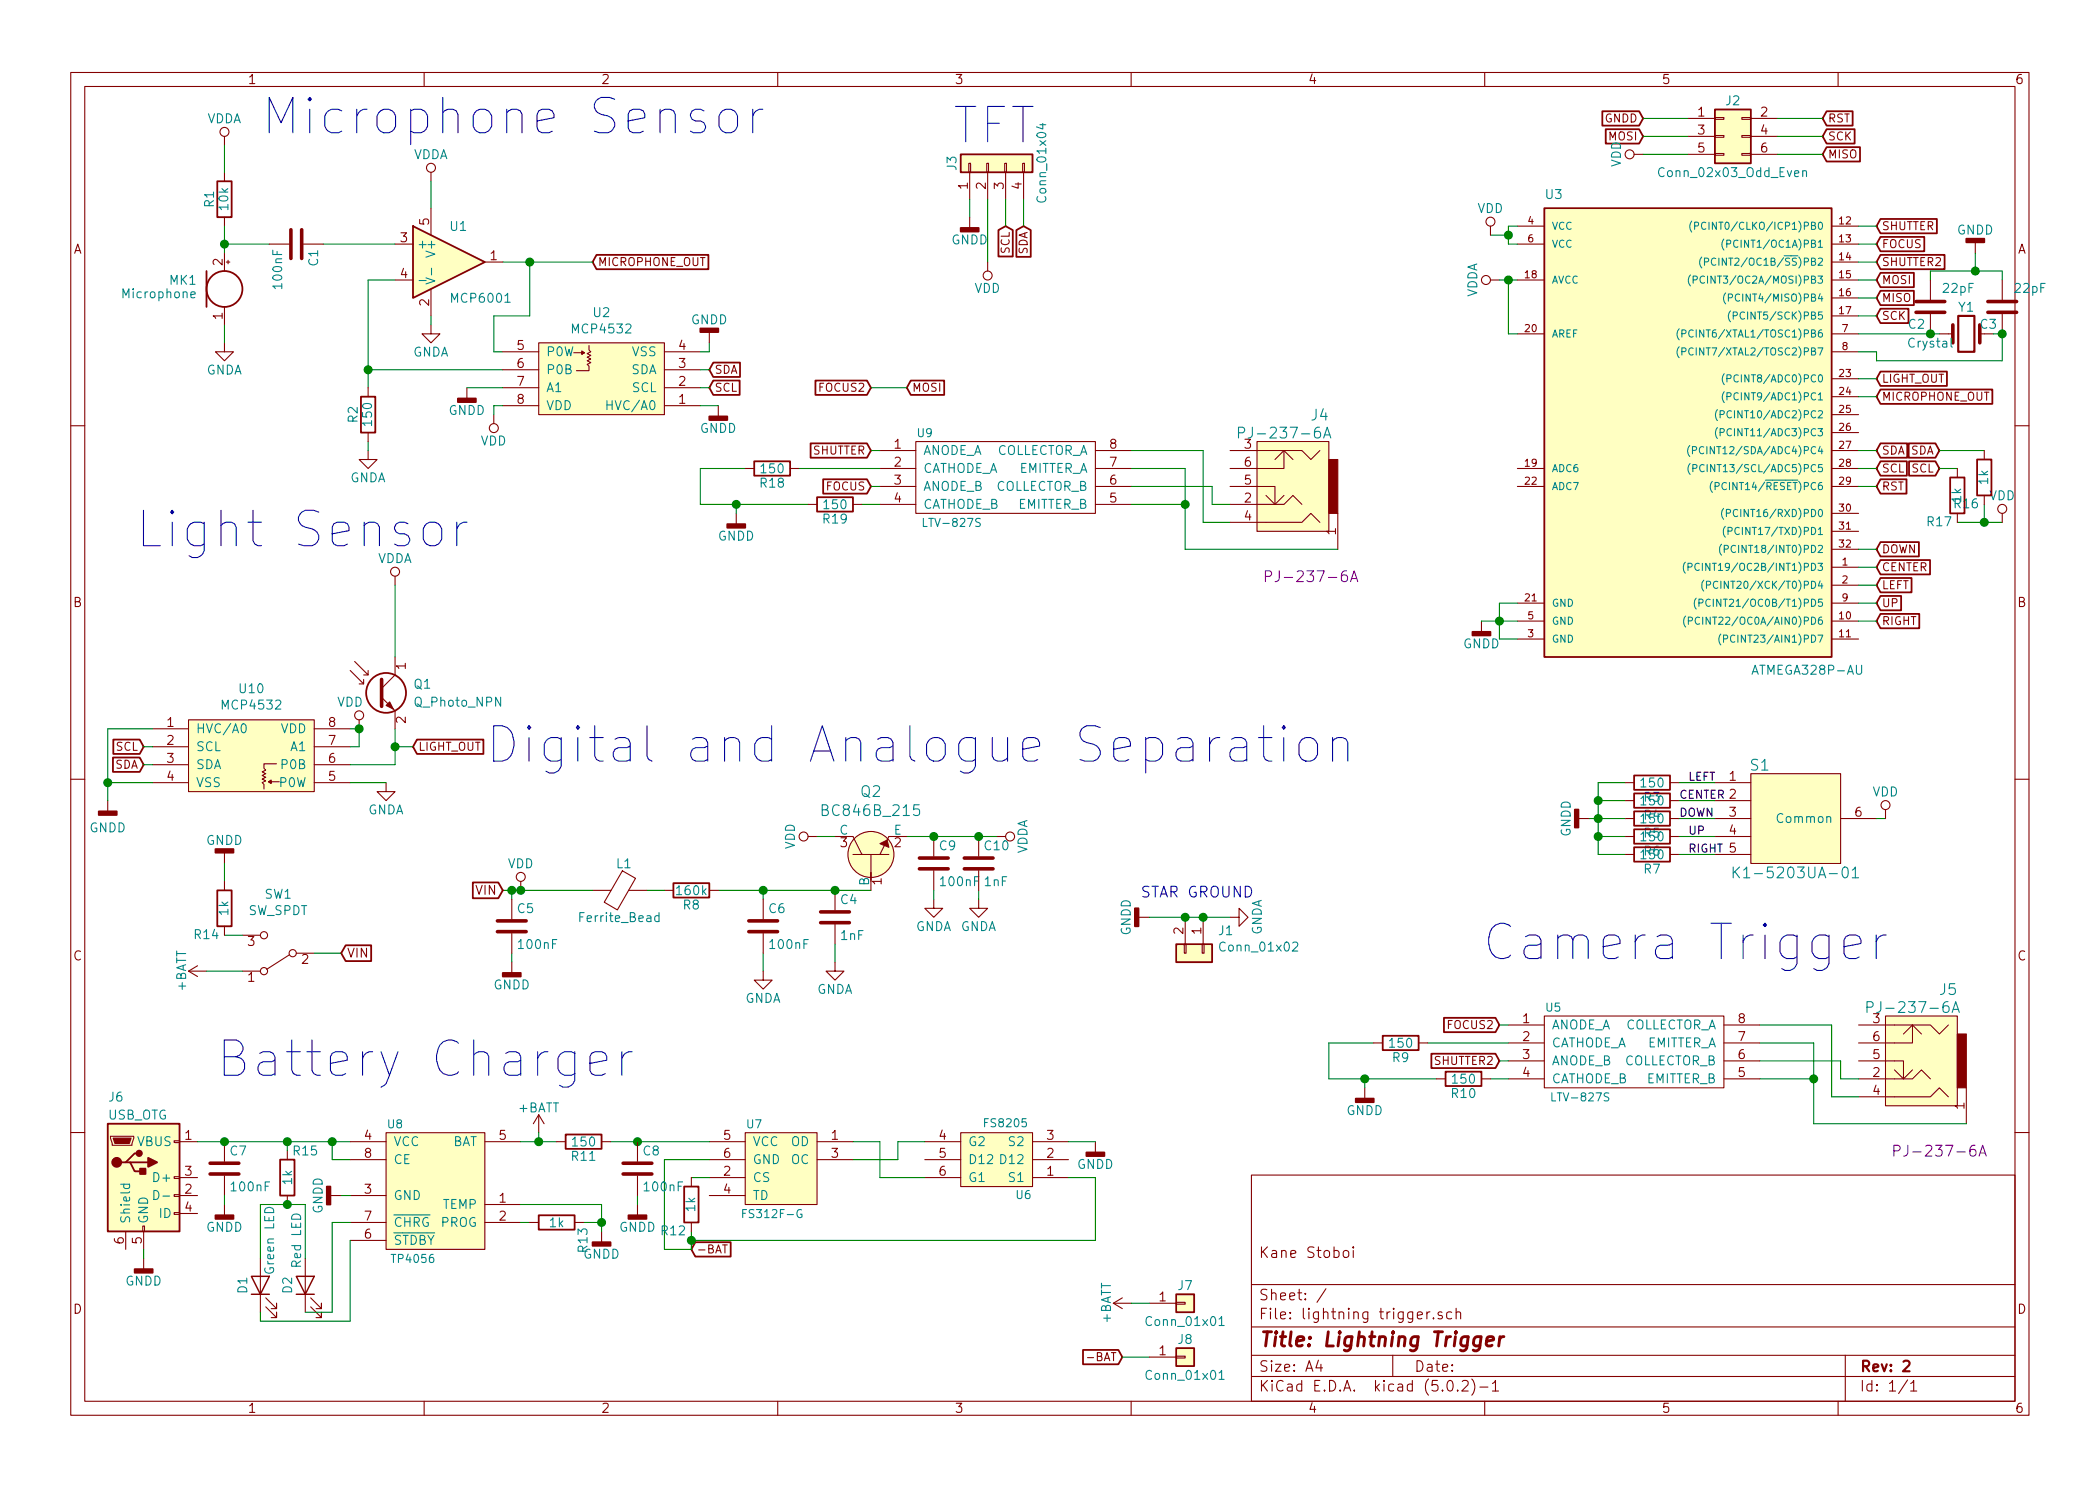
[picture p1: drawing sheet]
<svg xmlns="http://www.w3.org/2000/svg" width="297mm" height="210mm" viewBox="0 0 297 210" stroke-linecap="round" stroke-linejoin="round" font-family="sans-serif">
<g fill="none" stroke="#840000" stroke-width=".15">
<path d="M10 10.3h277v189.9h-277zM12 12.2h273v186.1h-273zM31.7 19.3v1.3M60 10.3v1.9M110 10.3v1.9M160 10.3v1.9M210 10.3v1.9M238.8 16.8h3.8M238.8 19.3h3.8M242.6 19.2h1.2v.2h-1.2zM242.6 16.6h1.2v.3h-1.2zM246.4 19.2h1.2v.2h-1.2z"/>
<path d="M246.4 16.6h1.2v.3h-1.2zM247.6 16.8h3.9M247.6 19.3h3.9M260 10.3v1.9M31.7 24.4v1.2M31.7 30.7v1.3M31.7 35.8v2.5M32 37.1h.5M32.3 36.8v.5M38.1 34.5h2.8M42.9 34.5h2.8M55.9 34.5h2.5"/>
<path d="M55.9 39.6h2.5M61 24.4v1.2M61 29.5v3.8M68.6 37.1h2.5M137 23.1h.3v1.3h-.3zM137.2 24.4v3.8M137.2 30.7v1.6M139.6 23.1h.2v1.3h-.2zM139.7 24.4v3.8M139.7 37.1v1.2M142.1 23.1h.3v1.3h-.3zM142.2 24.4v3.8"/>
<path d="M144.7 23.1h.2v1.3h-.2zM144.8 24.4v3.8M210.8 39.6h1.3M210.8 32v1.3M214.6 34.5h3.8M214.6 39.6h3.8M214.6 32h3.8M231.1 21.8h1.3M238.8 21.8h3.8M242.6 21.7h1.2v.3h-1.2zM246.4 21.7h1.2v.3h-1.2zM247.6 21.8h3.9"/>
<path d="M259.1 37.1h3.8M259.1 34.5h3.8M259.1 39.6h3.8M259.1 32h3.8M273 39.6v2.8M279.4 34.3v1.5M283.2 39.6v2.8M31.7 48.5v1.3h1.3l-1.3 1.2-1.2-1.2h1.2M31.7 43.4v2.6M52.1 54.9v1.2M61 46v1.2h1.2l-1.2 1.3-1.3-1.3h1.3M61 40.9v3.8"/>
<path d="M66 54.9v1.5M69.8 58.7v1.2M71.1 49.8h5.1M71.1 57.4h5.1M71.1 54.9h5.1M71.1 52.3h5.1M76.2 48.5h17.8v10.2h-17.8zM81.2 49.9h1.5l-.4 .3v-.5l.4 .2M83.3 48.9v.6l.3 .3-.5 .2 .5 .3-.5 .2 .5 .3-.5 .2 .5 .3-.5 .3 .2 .2v.6h-1.8M94 49.8h5.1M94 57.4h5.1M94 54.9h5.1"/>
<path d="M94 52.3h5.1M100.3 47v1.5M101.6 57.4v1.5M214.6 47.2h3.8M259.1 47.2h3.8M259.1 49.8h3.8M259.1 53.6h3.8M259.1 56.1h3.8M259.1 58.7h3.8M259.1 42.2h3.8M259.1 44.7h3.8M273 44.4v2.8"/>
<path d="M274.3 47.2h1.9M280 47.2h1.9M283.2 44.4v2.8M10 60.2h2M52.1 63.7v1.3h1.2l-1.2 1.3-1.3-1.3h1.3M52.1 61.2v1.3M104.1 72.6v1.6M105.4 66.3h1.3M111.8 66.3h1.2M114.3 71.4h1.3M120.6 71.4h1.3M124.5 68.8h5"/>
<path d="M124.5 63.7h5M124.5 66.3h5M124.5 71.4h5M129.5 62.5h25.4v10.1h-25.4zM154.9 68.8h5.1M154.9 63.7h5.1M154.9 66.3h5.1M154.9 71.4h5.1M174 68.8h6.3v2.6M174 63.7h10.1l1.3 1.3 1.3-1.3M174 73.9h10.1l1.3-1.3 1.3 1.3M174 71.4h7.6l1.3-1.3 1.2 1.3"/>
<path d="M177.8 62.5h10.2v12.7h-10.2zM179.1 70.1l1.2 1.3M181.6 63.7v2.6h-7.6M181.6 63.7l1.3 1.3M181.6 63.7l-1.3 1.3M181.6 70.1l-1.3 1.3M189.2 72.6v5.1M214.6 68.8h3.8M214.6 66.3h3.8M259.1 72.6h3.8M259.1 75.2h3.8M259.1 68.8h3.8"/>
<path d="M259.1 77.7h3.8M259.1 61.2h3.8M259.1 63.7h3.8M259.1 66.3h3.8M276.9 66.3v1.3M276.9 72.6v1.3M280.7 63.7v1.3M280.7 70.1v1.3M283.2 72.6v1.3M285 60.2h2M49.5 94.9l1.9 1.9v-.7M50.2 93.6l1.9 1.9v-.6"/>
<path d="M50.8 96.8h.6M51.4 95.5h.7M54 98.7l1.9 1.9v2.5M55.9 93v2.5l-1.9 1.9M55.9 81.5v1.3M209.5 87.9v1.5M214.6 90.4h3.8M214.6 87.9h3.8M214.6 85.3h3.8M259.1 80.3h3.8M259.1 82.8h3.8M259.1 90.4h3.8"/>
<path d="M259.1 87.9h3.8M259.1 85.3h3.8M10 110.3h2M15.2 113.3v1.5M21.6 110.7h5.1M21.6 103.1h5.1M21.6 105.7h5.1M21.6 108.2h5.1M26.7 101.8h17.7v10.2h-17.7zM38 110.6l.4 .3v-.5l-.4 .2h1.5M39.1 108.1h-1.8v.6l.3 .3-.5 .2 .5 .3-.5 .2 .5 .3-.5 .2 .5 .3-.5 .2 .2 .3v.6M44.4 110.7h5.1"/>
<path d="M44.4 103.1h5.1M44.4 105.7h5.1M44.4 108.2h5.1M50.8 101.8v1.3M54.6 110.7v1.3h1.3l-1.3 1.3-1.3-1.3h1.3M114.3 118.4h1.3M118.1 118.4h2.5l1.3 2.5M128.3 118.4h-2.6l-1.2 2.5M132.1 118.4v2.8M138.4 118.4v2.8M141 118.4h1.2M223.3 115.8h1.5"/>
<path d="M229.9 115.8h1.2M229.9 110.7h1.2M229.9 113.3h1.2M229.9 118.4h1.2M236.2 115.8h1.3M236.2 110.7h1.3M236.2 113.3h1.3M236.2 118.4h1.3M242.6 115.8h5M242.6 110.7h5M242.6 113.3h5M242.6 118.4h5"/>
<path d="M247.6 109.5h12.7v12.7h-12.7zM260.3 115.8h5.1M266.7 114.5v1.3M285 110.3h2M26.7 137.4l1.2 .8M26.7 137.4h2.5M27.9 136.6l-1.2 .8M31.7 120.6v1.6M31.7 124.7v1.3M31.7 131.1v1.2M34.3 137.4h2.5M34.3 132.3h2.5"/>
<path d="M40.9 135.1l-3.2 2.1M41.9 134.9h2.5M72.4 127.2v2.8M72.4 132.1v2.8M72.4 136.1v1.6M73.7 124.7v1.3M83.8 126h2.6M88 123.2l1.9 1.1-2.6 4.4-1.8-1zM88.9 126h2.5M94 126h1.2M100.3 126h1.3M107.9 137.4v1.3h1.3l-1.3 1.2-1.2-1.2h1.2"/>
<path d="M107.9 127.2v2.8M107.9 132.1v2.8M118.1 136.1v1.3h1.3l-1.3 1.3-1.3-1.3h1.3M118.1 126v2.8M118.1 130.8v2.8M120.6 120.9h5.1M123.2 120.9v5.1M132.1 127.2v1.3h1.2l-1.2 1.3-1.3-1.3h1.3M132.1 123.2v2.8M138.4 127.2v1.3h1.3l-1.3 1.3-1.2-1.3h1.2M138.4 123.2v2.8M161 129.8h1.6"/>
<path d="M167.5 133.6h.3v1.3h-.3zM167.6 129.8v3.8M170.1 133.6h.2v1.3h-.2zM170.2 129.8v3.8M174 129.8h1.3v-1.3l1.2 1.3-1.2 1.3v-1.3M229.9 120.9h1.2M236.2 120.9h1.3M242.6 120.9h5M76.2 157.7l-.8 1.3M76.2 157.7v2.6M76.2 157.7l.8 1.3M193 153.9v1.5"/>
<path d="M194.3 147.6h1.3M200.7 147.6h1.2M203.2 152.6h1.3M209.5 152.6h1.3M213.4 145h5M213.4 147.6h5M213.4 150.1h5M213.4 152.6h5M218.4 143.8h25.4v10.1h-25.4zM243.8 145h5.1M243.8 147.6h5.1M243.8 150.1h5.1"/>
<path d="M243.8 152.6h5.1M262.9 150.1h6.3v2.5M262.9 145h10.1l1.3 1.3 1.3-1.3M262.9 155.2h10.1l1.3-1.3 1.3 1.3M262.9 152.6h7.6l1.3-1.2 1.2 1.2M266.7 143.8h10.2v12.7h-10.2zM268 151.4l1.2 1.2M270.5 145v2.6h-7.6M270.5 145l1.3 1.3M270.5 145l-1.3 1.3M270.5 151.4l-1.3 1.2M278.1 153.9v5.1"/>
<path d="M10 160.2h2M15.6 160.8h3.3v.2l-.2 1h-2.8zM17.8 174.2v2.6M20.2 173.5h.2v.7h-.2zM20.3 174.2v2.6M20.3 178v1.6M24.6 171.6h.8v.2h-.8zM24.6 169h.8v.3h-.8zM24.6 166.5h.8v.2h-.8zM24.6 161.4h.8v.3h-.8zM25.4 161.5h2.5M25.4 169.2h2.5"/>
<path d="M25.4 166.6h2.5M25.4 171.7h2.5M31.7 161.5v2.8M31.7 166.4v2.8M31.7 170.4v1.6M36.8 178v7.7M40.6 162.8v1.3M40.6 169.2v1.2M43.2 178v7.7M46.7 169.2h1.6M49.5 161.5h5.1M49.5 169.2h5.1"/>
<path d="M49.5 173h5.1M49.5 175.5h5.1M49.5 164.1h5.1M54.6 160.3h14v16.5h-14zM68.6 161.5h5.1M68.6 170.4h5.1M68.6 173h5.1M74.9 173h1.3M78.7 161.5h1.3M81.3 173h1.2M85.1 161.5h1.3M85.1 174.2v1.6"/>
<path d="M90.2 161.5v2.8M90.2 166.4v2.8M90.2 170.4v1.6M97.8 166.6v1.3M97.8 173v1.2M100.3 161.5h5.1M100.3 169.2h5.1M100.3 166.6h5.1M100.3 164.1h5.1M102.2 176.1h.7M105.4 160.3h10.2v10.1h-10.2zM115.6 161.5h5"/>
<path d="M115.6 164.1h5M130.8 161.5h5.1M130.8 166.6h5.1M130.8 164.1h5.1M135.9 160.3h10.1v7.6h-10.1zM146 161.5h5.1M146 166.6h5.1M146 164.1h5.1M154.9 161.5v1.6M177 166.3h108v32h-108zM190.1 177a.42 .42 0 0 1 .7 .2v.4a.41 .41 0 0 1-.4 .3 .41 .41 0 0 1-.4-.3v-.4zM191.4 176.4l-.1 .1 .1 .1 .1-.1-.1-.1v.2"/>
<path d="M191.4 176.9v1M285 160.2h2M37.6 184.9l1.5 1.5v-.7v.7h-.7M37.6 183.6l1.5 1.6v-.8v.8h-.7M43.9 184.9l1.6 1.5v-.7v.7h-.8M43.9 183.6l1.6 1.6v-.8v.8h-.8M60 198.3v1.9M110 198.3v1.9M157.5 184.4h2.5M157.5 184.4l1.2 .8M158.7 183.6l-1.2 .8M160 198.3v1.9"/>
<path d="M162.6 184.4h3.8M162.6 192h3.8M166.4 184.3h1.2v.2h-1.2zM166.4 191.9h1.2v.2h-1.2zM177 194.8h108M177 191.8h108M177 187.8h108M177 181.8h108M186.5 192.5l-.4 1h1M186.8 193v1M187.6 182.3l-1.3 2M197 191.8v3"/>
<path d="M201.8 185.6v1M202.3 185.6l-.3 .1-.2 .2M202.8 186.5v.1l-.1-.1h.1v.1M204 185.7l-.4-.1-.2 .3a.48 .48 0 0 0 .6 .3v.1v.2l-.2 .1-.4-.1M204.8 195.5a.35 .35 0 0 1 .4-.2 .35 .35 0 0 1 .3 .3 .78 .78 0 0 1-.4 1.2 .87 .87 0 0 1-.3-1.3zM205.3 185.7a.53 .53 0 0 0-.6 0v.8a.53 .53 0 0 0 .6 0M206 185.7a.38 .38 0 0 1 .6 .1v.8M206 185.1v1.5M206.2 196.7v.1l-.1-.1h.1v.1M206.8 195.5l.2-.2h.4a.41 .41 0 0 1 .2 .7l-.8 .8h.9M208.2 195.1a1.71 1.71 0 0 1 0 2.3M209.3 196.3h1.2"/>
<path d="M210 198.3v1.9M211.1 195.8l.3-.3 .1-.2v1.5M211.1 196.8h.9M260 198.3v1.9M261 191.8v6.5M269.8 195.2l-1.2 2M270.3 195.8l.3-.3 .1-.2v1.5M270.3 196.8h.8"/>
<circle cx="31.7" cy="18.7" r=".63"/>
<circle cx="61" cy="23.7" r=".63"/>
<circle cx="139.7" cy="39" r=".63"/>
<circle cx="210.2" cy="39.6" r=".63"/>
<circle cx="210.8" cy="31.4" r=".63"/>
<circle cx="230.5" cy="21.8" r=".63"/>
<circle cx="69.8" cy="60.6" r=".63"/>
<circle cx="283.2" cy="72" r=".63"/>
<circle cx="55.9" cy="80.9" r=".63"/>
<circle cx="50.8" cy="101.2" r=".63"/>
<circle cx="113.7" cy="118.4" r=".63"/>
<circle cx="142.9" cy="118.4" r=".63"/>
<circle cx="266.7" cy="113.9" r=".63"/>
<circle cx="37.3" cy="132.3" r=".51"/>
<circle cx="37.3" cy="137.4" r=".51"/>
<circle cx="41.4" cy="134.9" r=".51"/>
<circle cx="73.7" cy="124.1" r=".63"/>
<circle cx="123.2" cy="120.9" r="3.3"/>
</g>
<path d="M277 44.7h2.3v5.1h-2.3zM269.2 192.7l.3-.2 .5 .1a.37 .37 0 0 1 0 .6l-.8 .8h.9" fill="none" stroke="#840000" stroke-width=".3"/>
<path d="M210.3 189.8l1-.2-.1-.4-.2-.1-.6 .1-.1 .2-.1 .8 .3 .2 .5-.1M212.2 189.1l-.2 1.3M212.7 189.1a.54 .54 0 0 0-.6 .4" fill="none" stroke="#840000" stroke-width=".41"/>
<g fill="none" stroke="#840000" stroke-width=".25">
<path d="M226.6 15.7h5.3l.5 1.1-.5 1h-5.3zM227.1 18.3h4.8l.5 1-.5 1h-4.8zM242.6 15.5h5v7.6h-5zM258.4 15.7h3.7v2.1h-3.7l-.6-1zM258.4 18.3h3.9v2h-3.9l-.6-1zM29.2 38.3v5.1M30.7 25.6h2.1v5.1h-2.1zM58.4 32l10.2 5.1-10.2 5.1zM84.4 36.1h15.8v2h-15.8l-.6-1zM135.9 21.8h10.1v2.6h-10.1zM141.2 32.6l1-.6 1.1 .6v3.7h-2.1zM143.8 32.6l1-.6 1 .6v3.7h-2z"/>
<path d="M218.4 29.5h40.7v63.5h-40.7zM258.4 20.8h4.7v2.1h-4.7l-.6-1.1zM266 38.6h4.7v2h-4.7l-.6-1zM266 33.5h6.2v2.1h-6.2l-.6-1.1zM266 31h8v2h-8l-.6-1zM266 36.1h9.1v2h-9.1l-.6-1zM51.1 56.1h2v5.1h-2zM100.9 53.8h3.7v2.1h-3.7l-.6-1zM100.9 51.3h3.8v2h-3.8l-.6-1zM115.3 53.8h7.3l.6 1.1-.6 1h-7.3zM128.8 53.8h4.8v2.1h-4.8l-.5-1zM266 41.1h4.7v2.1h-4.7l-.6-1z"/>
<path d="M266 43.7h4v2h-4l-.6-1zM266 52.6h9.4v2h-9.4l-.6-1zM266 55.1h15.8v2h-15.8l-.6-1zM106.7 65.3h5.1v2h-5.1zM114.7 62.7h7.9l.6 1-.6 1.1h-7.9zM115.6 70.4h5v2h-5zM116.4 67.8h6.2l.6 1-.6 1h-6.2zM266 62.7h3.8v2.1h-3.8l-.6-1.1zM266 65.3h3.7v2h-3.7l-.6-1zM266 76.7h5.4v2h-5.4l-.6-1zM266 67.8h3.7v2h-3.7l-.6-1zM266 79.2h7v2.1h-7l-.6-1z"/>
<path d="M270 62.7h3.8l.5 1-.5 1.1h-3.8zM270 65.3h3.8l.5 1-.5 1h-3.8zM275.8 67.6h2.1v5h-2.1zM279.7 65h2v5.1h-2zM266 84.3h2.9v2.1h-2.9l-.6-1.1zM266 81.8h4.4v2h-4.4l-.6-1zM266 86.9h5.5v2h-5.5l-.6-1zM16 107.2h3.8l.5 1-.5 1h-3.8zM16 104.6h3.8l.5 1.1-.5 1h-3.8zM59 104.6h9.4v2.1h-9.4l-.6-1zM231.1 109.7h5.1v2.1h-5.1zM231.1 112.3h5.1v2h-5.1z"/>
<path d="M231.1 114.8h5.1v2h-5.1zM231.1 117.3h5.1v2.1h-5.1zM231.1 119.9h5.1v2h-5.1zM30.7 126h2.1v5.1h-2.1zM48.9 133.8h3.6v2.2h-3.6l-.6-1.1zM66.9 124.9h3.6l.6 1.1-.6 1.1h-3.6zM95.2 125h5.1v2h-5.1zM166.4 133.6h5v2.5h-5zM15.2 159h10.2v15.2h-10.2zM195.6 146.6h5.1v2h-5.1zM202.5 149.1h9l.6 1-.6 1h-9zM204.2 144h7.3l.6 1-.6 1h-7.3z"/>
<path d="M204.5 151.6h5v2.1h-5zM17.8 164.5h.6l.6 1.2h1.3M18.4 164.5h2.6M19.7 163.2h-.7l-1.2 1.3h-.7M39.6 164.1h2.1v5.1h-2.1zM76.2 172h5.1v2h-5.1zM80 160.5h5.1v2.1h-5.1zM96.8 167.9h2v5.1h-2zM98.3 175.8h5.1v2h-5.1l-.5-1zM153.2 191h5l.5 1-.5 1h-5zM166.4 183.1h2.5v2.6h-2.5zM166.4 190.7h2.5v2.6h-2.5z"/>
<circle cx="31.7" cy="40.9" r="2.54"/>
<circle cx="54.6" cy="98" r="2.82"/>
</g>
<g fill="none" stroke="#840000" stroke-width=".51">
<path d="M41.1 32.5v4.1M42.7 32.5v4.1M271 42.7h4.1M271 44.2h4.1M276.2 46v2.5M280 46v2.5M281.2 42.7h4M281.2 44.2h4M54 96.1v3.8M70.4 131.8h4M70.4 130.3h4M105.9 131.8h4.1"/>
<path d="M105.9 130.3h4.1M116.1 130.6h4M116.1 129h4M130 122.9h4.1M130 121.4h4.1M136.4 122.9h4.1M136.4 121.4h4.1M29.7 166.1h4.1M29.7 164.6h4.1M88.1 166.1h4.1M88.1 164.6h4.1"/>
</g>
<g fill="#840000" stroke="#840000" stroke-width=".15">
<path d="M54.6 99.8l.5-.5 .5 1z"/>
<path d="M276.9 146.3h1.2v7.6h-1.2z"/>
<path d="M16 161h2.5l-.2 .8h-2z"/>
<path d="M188 65h1.2v7.6h-1.2z"/>
<path d="M124.5 119.4l1-.5 .2 1z"/>
</g>
<g fill="#ffffc2" stroke="#ffffc2" stroke-width=".14">
<path d="M242.6 15.5h5v7.6h-5z"/>
<path d="M266.7 143.8h10.2v12.7h-10.2z"/>
<path d="M58.4 32l10.2 5.1-10.2 5.1z"/>
<path d="M135.9 21.8h10.1v2.6h-10.1z"/>
<path d="M218.4 29.5h40.7v63.5h-40.7z"/>
<path d="M247.6 109.5h12.7v12.7h-12.7z"/>
<path d="M15.2 159h10.2v15.2h-10.2z"/>
<path d="M54.6 160.3h14v16.5h-14z"/>
<path d="M105.4 160.3h10.2v10.1h-10.2z"/>
<path d="M135.9 160.3h10.1v7.6h-10.1z"/>
<path d="M166.4 183.1h2.5v2.6h-2.5z"/>
<path d="M166.4 190.7h2.5v2.6h-2.5z"/>
<path d="M166.4 133.6h5v2.5h-5z"/>
<path d="M177.8 62.5h10.2v12.7h-10.2z"/>
<path d="M26.7 101.8h17.7v10.2h-17.7z"/>
<path d="M76.2 48.5h17.8v10.2h-17.8z"/>
<circle cx="123.2" cy="120.9" r="3.3"/>
</g>
<g fill="none" stroke="#008484" stroke-width=".15">
<path d="M59.3 39.7h1M60.2 39.3l1.3 .4-1.3 .5M61 37.9v1M239.1 38.9a1.13 1.13 0 0 0 0 1.6M239.3 31.3a1.2 1.2 0 0 0 0 1.5M239.5 39.6l.5-.1 .1-.1-.1-.3h-.5v1M239.7 32l.5-.1v-.4l-.5-.1v1.1M240.7 36.4a1.13 1.13 0 0 0 0 1.5M241.1 37.1l.5-.1 .1-.2-.1-.2-.5-.1v1M241.1 39.1a.47 .47 0 0 0-.6 .4 .47 .47 0 0 0 .5 .5h.1M241.3 31.5a.4 .4 0 0 0-.5 0 .4 .4 0 0 0-.1 .5 .37 .37 0 0 0 .1 .4 .37 .37 0 0 0 .5 0M242.7 36.6a.49 .49 0 0 0-.7 .3 .49 .49 0 0 0 .5 .6l.2-.1"/>
<path d="M243.8 33.8a1.2 1.2 0 0 0 0 1.6M244.2 34.5h.5l.1-.4-.6-.1v1M255 24.3v-.1a.31 .31 0 0 1 .5 .1v.7M255 24.1v.9M27 41.7l.6-.1v-.3h-.4l-.2 .2 .1 .6h.5M85.9 56.7v1.3M85.9 57.3h.7M237.5 46.5a1.13 1.13 0 0 0 0 1.6M237.5 49.1a1.13 1.13 0 0 0 0 1.5M237.9 47.2h.5l.1-.2-.1-.2-.5-.1v1M237.9 49.8l.5-.1 .1-.2-.1-.2-.5-.1v1M239.5 46.8a.47 .47 0 0 0-.6 .4 .47 .47 0 0 0 .5 .4h.1"/>
<path d="M239.5 49.3a.47 .47 0 0 0-.6 .4 .47 .47 0 0 0 .5 .5l.1-.1M242.9 58a1.2 1.2 0 0 0 0 1.5M243.3 58.6h.5l.1-.2-.1-.2-.5-.1v1M243.9 52.9a1.2 1.2 0 0 0 0 1.5M243.9 55.4a1.2 1.2 0 0 0 0 1.6M244.1 41.4a1.13 1.13 0 0 0 0 1.6M244.3 53.6l.5-.1v-.4l-.5-.1v1M244.3 56.1h.5v-.5h-.5v1M244.5 42.1h.5l.1-.2-.1-.2-.5-.1v1M244.8 44a1.13 1.13 0 0 0 0 1.5M245.2 44.7l.4-.1 .1-.1v-.3l-.5-.1v1.1M276 47.8v1.1l.1 .2"/>
<path d="M138.7 73.4h-.6a.26 .26 0 0 0-.1 .3 .26 .26 0 0 0 .2 .2l.4 .2v.3l-.1 .1-.5-.1M175.2 61.2h.6a.41 .41 0 0 0 .3-.4 .41 .41 0 0 0-.3-.4h-.6v1.6M187.2 62l.5-1.6 .5 1.6M187.4 61.5h.7M238.4 79.5a1.2 1.2 0 0 0 0 1.6M239 63a1.13 1.13 0 0 0 0 1.6M239.1 65.6a1.13 1.13 0 0 0 0 1.5M239.4 63.7h.5l.1-.2-.1-.2-.5-.1v1M239.4 66.3l.5-.1 .1-.1v-.3l-.6-.1v1M240.4 79.8a.47 .47 0 0 0-.7 .4 .47 .47 0 0 0 .6 .5l.1-.1M241 63.3a.47 .47 0 0 0-.6 .4 .47 .47 0 0 0 .5 .5l.1-.1M241 65.8a.47 .47 0 0 0-.6 .4 .47 .47 0 0 0 .6 .5v-.1"/>
<path d="M242.2 68.1a1.13 1.13 0 0 0 0 1.6M242.6 68.8h.5l.1-.2-.1-.3h-.5v1M242.9 60.5a1.2 1.2 0 0 0 0 1.5M243.3 61.2l.5-.1 .1-.1-.1-.3-.5-.1v1.1M243.5 77a1.2 1.2 0 0 0 0 1.6M243.8 71.9a1.2 1.2 0 0 0 0 1.6M243.9 77.7l.5-.1 .1-.1-.1-.3h-.5v1M244 74.5a1.2 1.2 0 0 0 0 1.5M244.2 72.6h.5l.1-.2-.1-.2-.5-.1v1M244.4 75.2l.5-.1 .1-.2v-.2l-.6-.1v1M238.4 87.2a1.2 1.2 0 0 0 0 1.5M238.8 80.2h.4l.1-.2v-.2l-.5-.1v1"/>
<path d="M238.8 87.9l.5-.1 .1-.2-.1-.2-.5-.1v1M239.9 84.6a1.2 1.2 0 0 0 0 1.6M240.3 85.3h.5l.1-.2-.1-.2-.5-.1v1M240.4 87.4a.47 .47 0 0 0-.6 .4 .47 .47 0 0 0 .6 .5v-.1M241 82.1a1.2 1.2 0 0 0 0 1.5M241.4 82.8l.5-.1 .1-.1-.1-.3-.5-.1v1.1M241.9 84.9a.47 .47 0 0 0-.6 .4 .47 .47 0 0 0 .6 .4M243 82.3a.47 .47 0 0 0-.7 .4 .47 .47 0 0 0 .6 .5h.1M243.4 89.7a1.2 1.2 0 0 0 0 1.6M243.8 90.4l.5-.1 .1-.1-.1-.3h-.5v1M34.2 102.5a.31 .31 0 0 1 .3-.1 .31 .31 0 0 1 .3 .3v.7l-.2 .2-.2 .1-.2-.1-.1-.4zM130 113.9h-.7l-.1 .7a.62 .62 0 0 1 .8 0 .65 .65 0 0 1-.1 .7l-.5 .1-.2-.2"/>
<path d="M93.2 129.6h-.4l-.2 .2v.4l.1 .1h.5M93.2 129.1v1.3M182.9 133.4l.1-.1h.3l.2 .1 .1 .2-.1 .3-.7 .7h.8M245.2 122.7v1.5M245.4 123.3l.6 .9M246 122.7l-.8 .8M260.7 122.8a.38 .38 0 0 1 .7 .2v.3a.77 .77 0 0 1-.3 .9l-.3-.1a1.16 1.16 0 0 1-.1-1.3zM262 123.1l.4-.4v1.5M262 124.2h.9M227.6 154.7h-.6a.26 .26 0 0 0-.1 .3 .26 .26 0 0 0 .2 .2l.4 .1v.4l-.1 .1-.5-.1M264.1 142.5h.6a.41 .41 0 0 0 .3-.4 .41 .41 0 0 0-.3-.4h-.6v1.6M276.1 143.3l.5-1.6 .5 1.6"/>
<path d="M276.3 142.8h.7M17.1 167.6h1.2M17.6 167.6l-.1 .3 .2 .3 .6-.1v-.5M21.8 168.4a.65 .65 0 0 1 .7 .6 .65 .65 0 0 1-.5 .7h-.2zM23 169.2h1M105.1 171.7h.3M105.6 171.1h-.5v1.2M113.4 171.2a.56 .56 0 0 0-.7 .4 .56 .56 0 0 0 .4 .7l.3-.1v-.4h-.2M172.4 186.6l.4-.3v1.2M172.4 194.3l.4-.4v1.3M172.4 187.5h.8M172.4 195.2h.8"/>
</g>
<path d="M179 81.6h.6a.41 .41 0 0 0 .3-.4 .41 .41 0 0 0-.3-.4h-.6v1.5M191 82.3l.5-1.5 .5 1.5M191.2 81.9h.7M267.9 162.8h.6a.41 .41 0 0 0 .3-.4 .41 .41 0 0 0-.3-.4h-.6v1.6M279.9 163.6l.5-1.6 .5 1.6M280.1 163.1h.7" fill="none" stroke="#840084" stroke-width=".15"/>
<g fill="#840000" stroke="#840000" stroke-width=".25">
<path d="M191.8 155.4h2.5v.6h-2.5z"/>
<path d="M135.9 32.3h2.5v.5h-2.5z"/>
<path d="M222.8 114.5h.5v2.6h-.5z"/>
<path d="M208.3 89.4h2.5v.5h-2.5z"/>
<path d="M19.8 165.3h.8v.8h-.8z"/>
<path d="M21 163.8l1.2 .7-1.2 .6z"/>
<path d="M19 179.6h2.6v.5h-2.6z"/>
<path d="M30.5 172h2.5v.5h-2.5z"/>
<path d="M46.2 167.9h.5v2.5h-.5z"/>
<path d="M83.8 175.8h2.6v.5h-2.6z"/>
<path d="M153.7 163.1h2.5v.5h-2.5z"/>
<path d="M88.9 172h2.5v.5h-2.5z"/>
<path d="M278.1 33.8h2.6v.5h-2.6z"/>
<path d="M71.1 137.7h2.6v.5h-2.6z"/>
<path d="M160.5 128.5h.5v2.6h-.5z"/>
<path d="M64.8 56.4h2.5v.5h-2.5z"/>
<path d="M102.9 74.2h2.5v.5h-2.5z"/>
<path d="M14 114.8h2.5v.5h-2.5z"/>
<path d="M100.3 58.9h2.6v.5h-2.6z"/>
<path d="M99.1 46.5h2.5v.5h-2.5z"/>
<path d="M30.5 120.1h2.5v.5h-2.5z"/>
<circle cx="16.5" cy="164.5" r=".63"/>
<circle cx="19.7" cy="163.2" r=".38"/>
</g>
<g fill="none" stroke="#0000c2" stroke-width=".15">
<path d="M99.6 15.7l-.5-.2h-.7l-.5 .2-.2 .5 .2 .7 .5 .2h.7l.5 .3 .2 .5-.2 .7-.5 .2h-1l-.4-.2M102.2 15.7a1.36 1.36 0 0 1 2.1 .7v1.5a1.36 1.36 0 0 1-1.3 .9 1.36 1.36 0 0 1-1.3-.9v-1.5zM106.5 15.5v3.3M107.9 15.5a1.27 1.27 0 0 0-1.4 .9M60.3 74.1a1.39 1.39 0 0 1 2.2 .7v1.5a1.36 1.36 0 0 1-1.3 1 1.36 1.36 0 0 1-1.3-1v-1.5zM64.6 73.9v3.3M66.1 73.9a1.28 1.28 0 0 0-1.5 .9M171.1 104.4v3.3M172.5 104.4a1.28 1.28 0 0 0-1.4 .9M174.2 104.6l.5-.2h.9l.5 .2 .3 .5v2.6M176.4 105.6l-.5 .2h-1.2a.98 .98 0 0 0-.8 .9 .98 .98 0 0 0 .8 1h1.2l.5-.2M178 104.4h1.9"/>
<path d="M178.7 102.7v4.3l.3 .5 .5 .2h.4M181.6 102.7l-.2 .2 .2 .3 .2-.3-.2-.2v.5M181.6 104.4v3.3M184.2 104.6a1.39 1.39 0 0 1 2.2 .7v1.5a1.36 1.36 0 0 1-1.3 .9 1.36 1.36 0 0 1-1.4-.9v-1.5zM188.5 104.8a1.36 1.36 0 0 1 1.9-.2l.3 .5v2.6M188.5 104.4v3.3M260.8 134l2.4-.5v-.5l-.2-.5-.5-.2h-.9l-.5 .2-.3 .5v1.9l.3 .5 .5 .2h.9l.5-.2M265.4 132.3v3.3M266.8 132.3a1.23 1.23 0 0 0-1.4 .9M83.4 150.5l2.4-.5v-.5l-.2-.5-.5-.2h-.9l-.5 .2-.3 .5v1.9l.3 .5 .5 .2h.9l.5-.2M88 148.8v3.3M89.4 148.8a1.28 1.28 0 0 0-1.4 1"/>
</g>
<path d="M35.6 180.6h2.5l-1.3 2.5zM35.6 183.1h2.5M41.9 180.6h2.5l-1.2 2.5zM41.9 183.1h2.5" fill="none" stroke="#840000" stroke-width=".2"/>
<g fill="none" stroke="#008400" stroke-width=".15">
<path d="M232.4 16.8h6.4M232.4 19.3h6.4M251.5 16.8h6.3M251.5 19.3h6.3M31.7 20.6v3.8M31.7 32v3.8M31.7 34.5h6.4M45.7 34.5h10.2M55.9 39.6h-3.8v15.3M61 25.6v3.9M71.1 37.1h12.7M74.9 37.1v7.6h-5.1v5.1h1.3"/>
<path d="M137.2 28.2v2.5M139.7 28.2v8.9M142.2 28.2v3.8M144.8 28.2v3.8M210.8 33.3h2.6M212.1 39.6h2.5M213.4 39.6v7.6h1.2M214.6 32h-1.2v2.5h1.2M232.4 21.8h6.4M251.5 21.8h6.3M262.9 37.1h2.5M262.9 39.6h2.5"/>
<path d="M262.9 34.5h2.5M262.9 32h2.5M273 39.6v-1.3h10.2v1.3M279.4 35.8v2.5M31.7 46v2.5M52.1 52.3h19M61 44.7v1.3M66 54.9h5.1M71.1 57.4h-1.3v1.3M99.1 52.3h1.2M99.1 54.9h1.2M99.1 57.4h2.5"/>
<path d="M100.3 48.5v1.3h-1.2M123.2 54.9h5.1M262.9 42.2h2.5M262.9 44.7h2.5M262.9 53.6h2.5M262.9 56.1h2.5M262.9 47.2h11.4M281.9 47.2h1.3v3.8h-17.8v-1.2h-2.5M52.1 62.5v1.2M104.1 71.4v1.2M105.4 66.3h-6.3v5.1h15.2M113 66.3h11.5"/>
<path d="M121.9 71.4h2.6M123.2 63.7h1.3M123.2 68.8h1.3M160 63.7h10.2v10.2h3.8M160 66.3h7.6v11.4h21.6M160 68.8h11.4v2.6h2.6M160 71.4h7.6M262.9 63.7h2.5M262.9 66.3h2.5M262.9 68.8h2.5M262.9 77.7h2.5M274.3 63.7h6.4"/>
<path d="M274.3 66.3h2.6M276.9 73.9h6.3M280.7 71.4v2.5M55.9 82.8v10.2M209.5 87.9h5.1M214.6 85.3h-2.5v5.1h2.5M262.9 87.9h2.5M262.9 85.3h2.5M262.9 80.3h2.5M262.9 82.8h2.5M15.2 110.7h6.4M20.3 105.7h1.3"/>
<path d="M20.3 108.2h1.3M21.6 103.1h-6.4v10.2M49.5 103.1h1.3v2.6h-1.3M49.5 110.7h5.1M55.9 103.1v5.1h-6.4M55.9 105.7h2.5M115.6 118.4h2.5M128.3 118.4h12.7M224.8 115.8h5.1M226.1 113.3h3.8M226.1 118.4h3.8M229.9 110.7h-3.8v10.2h3.8"/>
<path d="M237.5 115.8h5.1M237.5 110.7h5.1M237.5 113.3h5.1M237.5 118.4h5.1M265.4 115.8h1.3M29.2 137.4h5.1M31.7 122.2v2.5M31.7 132.3h2.6M44.4 134.9h3.9M71.1 126h12.7M72.4 126v1.2M72.4 134.9v1.2"/>
<path d="M91.4 126h2.6M101.6 126h21.6M107.9 126v1.2M107.9 134.9v2.5M118.1 133.6v2.5M132.1 126v1.2M138.4 126v1.2M162.6 129.8h11.4M237.5 120.9h5.1M193 152.6v1.3M194.3 147.6h-6.3v5h15.2M201.9 147.6h11.5"/>
<path d="M210.8 152.6h2.6M212.1 150.1h1.3M212.1 145h1.3M248.9 147.6h7.6v11.4h21.6M248.9 152.6h7.6M248.9 150.1h11.4v2.5h2.6M248.9 145h10.2v10.2h3.8M20.3 176.8v1.2M27.9 161.5h21.6M31.7 169.2v1.2M36.8 178v-7.6h6.4v7.6M40.6 161.5v1.3"/>
<path d="M47 161.5v2.6h2.5M48.3 169.2h1.2M49.5 173h-2.5v12.7h-3.8M49.5 175.5v11.4h-12.7v-1.2M73.7 161.5h5M73.7 173h1.2M73.7 170.4h11.4v3.8M76.2 160.3v1.2M82.5 173h2.6M86.4 161.5h13.9M90.2 169.2v1.2M97.8 166.6h2.5"/>
<path d="M100.3 164.1h-6.3v12.7h3.8v-2.6M120.6 161.5h3.9v5.1h6.3M130.8 161.5h-3.8v2.6h-6.4M151.1 161.5h3.8M151.1 166.6h3.8v8.9h-57.1M158.7 192h3.9M160 184.4h2.6"/>
</g>
<g fill="#008400" stroke="#008400" stroke-width=".25">
<circle cx="55.9" cy="105.7" r=".51"/>
<circle cx="256.5" cy="152.6" r=".51"/>
<circle cx="52.1" cy="52.3" r=".51"/>
<circle cx="193" cy="152.6" r=".51"/>
<circle cx="31.8" cy="34.5" r=".51"/>
<circle cx="212.1" cy="87.9" r=".51"/>
<circle cx="213.4" cy="33.3" r=".51"/>
<circle cx="226.1" cy="115.8" r=".51"/>
<circle cx="226.1" cy="113.3" r=".51"/>
<circle cx="226.1" cy="118.4" r=".51"/>
<circle cx="31.8" cy="161.5" r=".51"/>
<circle cx="47" cy="161.5" r=".51"/>
<circle cx="85.1" cy="173" r=".51"/>
<circle cx="90.2" cy="161.5" r=".51"/>
<circle cx="76.2" cy="161.5" r=".51"/>
<circle cx="279.4" cy="38.3" r=".51"/>
<circle cx="72.4" cy="126" r=".51"/>
<circle cx="73.7" cy="126" r=".51"/>
<circle cx="118.1" cy="126" r=".51"/>
<circle cx="108" cy="126" r=".51"/>
<circle cx="213.4" cy="39.6" r=".51"/>
<circle cx="283.2" cy="47.2" r=".51"/>
<circle cx="97.8" cy="175.5" r=".51"/>
<circle cx="280.7" cy="73.9" r=".51"/>
<circle cx="74.9" cy="37.1" r=".51"/>
<circle cx="132.1" cy="118.4" r=".51"/>
<circle cx="167.6" cy="71.4" r=".51"/>
<circle cx="104.1" cy="71.4" r=".51"/>
<circle cx="15.2" cy="110.7" r=".51"/>
<circle cx="50.8" cy="103.1" r=".51"/>
<circle cx="40.6" cy="161.5" r=".51"/>
<circle cx="40.6" cy="170.4" r=".51"/>
<circle cx="167.6" cy="129.8" r=".51"/>
<circle cx="170.2" cy="129.8" r=".51"/>
<circle cx="273" cy="47.2" r=".51"/>
<circle cx="138.4" cy="118.4" r=".51"/>
</g>
<g font-size="7" fill="#0000c2">
<text x="36.8" y="19">Microphone Sensor</text>
<text x="134.6" y="20.3">TFT</text>
<text x="19" y="77.5">Light Sensor</text>
<text x="68.6" y="107.9">Digital and Analogue Separation</text>
<text x="209.5" y="135.9">Camera Trigger</text>
<text x="30.5" y="152.4">Battery Charger</text>
</g>
<text font-size="2.8" fill="#840000" x="178" y="190.5">Title: Lightning Trigger</text>
<g font-size="2.1" fill="#008484">
<text x="185.5" y="59.5">J4</text>
<text x="176.5" y="62">PJ-237-6A</text>
<text x="121.8" y="112.8">Q2</text>
<text x="247.6" y="109">S1</text>
<text x="116.7" y="115.5">BC846B_215</text>
<text x="246.9" y="124.3">K1-5203UA-01</text>
<text x="265.4" y="143.3">PJ-237-6A</text>
<text x="274.4" y="140.8">J5</text>
</g>
<g font-size="2.1" fill="#840084">
<text x="180.3" y="82.4">PJ-237-6A</text>
<text x="269.2" y="163.6">PJ-237-6A</text>
</g>
<text font-size="2.1" fill="#0000c2" x="161.3" y="127">STAR GROUND</text>
<g font-size="2.1" fill="#840000">
<text x="178" y="178">Kane Stoboi</text>
<text x="178" y="184">Sheet: /</text>
<text x="178" y="186.7">File: lightning trigger.sch</text>
<text x="178" y="196.9">KiCad E.D.A. kicad (5.0.2)-1</text>
<text x="178" y="194.1">Size: A4</text>
<text x="200" y="194.1">Date:</text>
<text x="263" y="194.1">Rev: 2</text>
<text x="263" y="196.9">Id: 1/1</text>
</g>
<g font-size="1.8" fill="#840000">
<text x="35" y="11.9">1</text>
<text x="85" y="11.9">2</text>
<text x="135" y="11.9">3</text>
<text x="185" y="11.9">4</text>
<text x="235" y="11.9">5</text>
<text x="285" y="11.9">6</text>
<text x="240.2" y="16.5">1</text>
<text x="249.1" y="16.5">2</text>
<text x="240.2" y="19">3</text>
<text x="240.2" y="21.6">5</text>
<text x="249.1" y="19">4</text>
<text x="249.1" y="21.6">6</text>
<text x="136.9" y="26.8" transform="rotate(-90 136.9 26.8)">1</text>
<text x="139.4" y="26.8" transform="rotate(-90 139.4 26.8)">2</text>
<text x="142" y="26.8" transform="rotate(-90 142 26.8)">3</text>
<text x="144.5" y="26.8" transform="rotate(-90 144.5 26.8)">4</text>
<text x="10.4" y="35.9">A</text>
<text x="56.7" y="34.3">3</text>
<text x="60.7" y="31.8" transform="rotate(-90 60.7 31.8)">5</text>
<text x="285.4" y="35.9">A</text>
<text x="31.5" y="37.6" transform="rotate(-90 31.5 37.6)">2</text>
<text x="56.7" y="39.4">4</text>
<text x="69.4" y="36.8">1</text>
<text x="31.5" y="45.2" transform="rotate(-90 31.5 45.2)">1</text>
<text x="60.7" y="43.3" transform="rotate(-90 60.7 43.3)">2</text>
<text x="73.2" y="49.5">5</text>
<text x="73.2" y="52.1">6</text>
<text x="96" y="52.1">3</text>
<text x="96" y="49.5">4</text>
<text x="73.2" y="54.6">7</text>
<text x="73.2" y="57.1">8</text>
<text x="96" y="57.1">1</text>
<text x="96" y="54.6">2</text>
<text x="126.5" y="63.5">1</text>
<text x="157" y="63.5">8</text>
<text x="176" y="63.5">3</text>
<text x="126.5" y="66">2</text>
<text x="126.5" y="68.6">3</text>
<text x="126.5" y="71.1">4</text>
<text x="157" y="71.1">5</text>
<text x="157" y="68.6">6</text>
<text x="157" y="66">7</text>
<text x="176" y="71.1">2</text>
<text x="176" y="68.6">5</text>
<text x="176" y="66">6</text>
<text x="176" y="73.7">4</text>
<text x="189" y="75.7" transform="rotate(-90 189 75.7)">1</text>
<text x="10.4" y="85.9">B</text>
<text x="285.4" y="85.9">B</text>
<text x="57.4" y="94.7" transform="rotate(-90 57.4 94.7)">1</text>
<text x="23.6" y="102.9">1</text>
<text x="23.6" y="105.4">2</text>
<text x="23.6" y="107.9">3</text>
<text x="46.5" y="107.9">6</text>
<text x="46.5" y="105.4">7</text>
<text x="46.5" y="102.9">8</text>
<text x="57.4" y="102.3" transform="rotate(-90 57.4 102.3)">2</text>
<text x="23.6" y="110.5">4</text>
<text x="46.5" y="110.5">5</text>
<text x="244.6" y="110.5">1</text>
<text x="118.9" y="119.9">3</text>
<text x="126.5" y="119.9">2</text>
<text x="244.6" y="115.6">3</text>
<text x="244.6" y="118.1">4</text>
<text x="262.4" y="115.6">6</text>
<text x="124.7" y="125.2" transform="rotate(-90 124.7 125.2)">1</text>
<text x="67.4" y="126.6">VIN</text>
<text x="10.4" y="135.9">C</text>
<text x="35.1" y="133.9">3</text>
<text x="42.7" y="136.4">2</text>
<text x="49" y="135.5">VIN</text>
<text x="167.4" y="132.2" transform="rotate(-90 167.4 132.2)">2</text>
<text x="169.9" y="132.2" transform="rotate(-90 169.9 132.2)">1</text>
<text x="285.4" y="135.9">C</text>
<text x="35.1" y="138.9">1</text>
<text x="215.4" y="144.8">1</text>
<text x="215.4" y="147.3">2</text>
<text x="215.4" y="149.9">3</text>
<text x="245.9" y="149.9">6</text>
<text x="245.9" y="147.3">7</text>
<text x="245.9" y="144.8">8</text>
<text x="264.9" y="144.8">3</text>
<text x="264.9" y="149.9">5</text>
<text x="264.9" y="147.3">6</text>
<text x="215.4" y="152.4">4</text>
<text x="245.9" y="152.4">5</text>
<text x="264.9" y="152.4">2</text>
<text x="264.9" y="154.9">4</text>
<text x="26.2" y="161.3">1</text>
<text x="51.6" y="161.3">4</text>
<text x="70.6" y="161.3">5</text>
<text x="102.4" y="161.3">5</text>
<text x="117.6" y="161.3">1</text>
<text x="132.9" y="161.3">4</text>
<text x="148.1" y="161.3">3</text>
<text x="277.9" y="156.9" transform="rotate(-90 277.9 156.9)">1</text>
<text x="26.2" y="166.4">3</text>
<text x="51.6" y="163.8">8</text>
<text x="102.4" y="166.4">2</text>
<text x="102.4" y="163.8">6</text>
<text x="117.6" y="163.8">3</text>
<text x="132.9" y="163.8">5</text>
<text x="132.9" y="166.4">6</text>
<text x="148.1" y="166.4">1</text>
<text x="148.1" y="163.8">2</text>
<text x="26.2" y="168.9">2</text>
<text x="26.2" y="171.4">4</text>
<text x="51.6" y="168.9">3</text>
<text x="51.6" y="172.7">7</text>
<text x="70.6" y="170.2">1</text>
<text x="70.6" y="172.7">2</text>
<text x="102.4" y="168.9">4</text>
<text x="17.5" y="176" transform="rotate(-90 17.5 176)">6</text>
<text x="20.1" y="176" transform="rotate(-90 20.1 176)">5</text>
<text x="51.6" y="175.3">6</text>
<text x="10.4" y="185.9">D</text>
<text x="164" y="184.1">1</text>
<text x="285.4" y="185.9">D</text>
<text x="164" y="191.8">1</text>
<text x="35" y="199.9">1</text>
<text x="85" y="199.9">2</text>
<text x="135" y="199.9">3</text>
<text x="185" y="199.9">4</text>
<text x="235" y="199.9">5</text>
<text x="285" y="199.9">6</text>
</g>
<g font-size="1.8" fill="#008484">
<text x="29.3" y="17.4">VDDA</text>
<text x="244.1" y="14.9">J2</text>
<text x="58.5" y="22.5">VDDA</text>
<text x="229.3" y="23.7" transform="rotate(-90 229.3 23.7)">VDD</text>
<text x="30.3" y="29.3" transform="rotate(-90 30.3 29.3)">R1</text>
<text x="32.3" y="29.7" transform="rotate(-90 32.3 29.7)">10k</text>
<text x="135.3" y="24.1" transform="rotate(-90 135.3 24.1)">J3</text>
<text x="148" y="28.3" transform="rotate(-90 148 28.3)">Conn_01x04</text>
<text x="218.7" y="28.2">U3</text>
<text x="235.1" y="25.1">Conn_02x03_Odd_Even</text>
<text x="58.9" y="35.2">+</text>
<text x="61.6" y="36" transform="rotate(-90 61.6 36)">V+</text>
<text x="63.7" y="32.7">U1</text>
<text x="134.6" y="34.6">GNDD</text>
<text x="209" y="30.1">VDD</text>
<text x="276.8" y="33.2">GNDD</text>
<text x="24" y="40.3">MK1</text>
<text x="39.9" y="40.7" transform="rotate(-90 39.9 40.7)">100nF</text>
<text x="45" y="37.6" transform="rotate(-90 45 37.6)">C1</text>
<text x="137.8" y="41.4">VDD</text>
<text x="274.9" y="41.4">22pF</text>
<text x="285.1" y="41.4">22pF</text>
<text x="17.5" y="42.2">Microphone</text>
<text x="64.1" y="42.8">MCP6001</text>
<text x="81.2" y="47.2">MCP4532</text>
<text x="84" y="44.9">U2</text>
<text x="97.7" y="45.9">GNDD</text>
<text x="209" y="42.1" transform="rotate(-90 209 42.1)">VDDA</text>
<text x="270" y="46.5">C2</text>
<text x="277.1" y="44.1">Y1</text>
<text x="280.1" y="46.5">C3</text>
<text x="29.2" y="53">GNDA</text>
<text x="58.4" y="50.5">GNDA</text>
<text x="77.2" y="50.4">P0W</text>
<text x="77.2" y="53">P0B</text>
<text x="89.2" y="53">SDA</text>
<text x="89.4" y="50.4">VSS</text>
<text x="270.1" y="49.2">Crystal</text>
<text x="50.6" y="59.8" transform="rotate(-90 50.6 59.8)">R2</text>
<text x="63.4" y="58.7">GNDD</text>
<text x="77.2" y="55.5">A1</text>
<text x="77.2" y="58">VDD</text>
<text x="86.5" y="58">HVC/A0</text>
<text x="89.4" y="55.5">SCL</text>
<text x="52.6" y="60.1" transform="rotate(-90 52.6 60.1)">150</text>
<text x="68" y="63">VDD</text>
<text x="99" y="61.3">GNDD</text>
<text x="130.6" y="64.4">ANODE_A</text>
<text x="140.7" y="64.4">COLLECTOR_A</text>
<text x="49.5" y="68.2">GNDA</text>
<text x="107.6" y="69">R18</text>
<text x="107.7" y="67">150</text>
<text x="130.6" y="66.9">CATHODE_A</text>
<text x="130.6" y="69.5">ANODE_B</text>
<text x="140.7" y="69.5">COLLECTOR_B</text>
<text x="143.9" y="66.9">EMITTER_A</text>
<text x="276.5" y="71.9">R16</text>
<text x="277.4" y="71.1" transform="rotate(-90 277.4 71.1)">1k</text>
<text x="281.2" y="68.5" transform="rotate(-90 281.2 68.5)">1k</text>
<text x="281.4" y="70.8">VDD</text>
<text x="101.5" y="76.5">GNDD</text>
<text x="116.5" y="74.1">R19</text>
<text x="116.6" y="72.1">150</text>
<text x="130.6" y="72">CATHODE_B</text>
<text x="143.9" y="72">EMITTER_B</text>
<text x="272.7" y="74.5">R17</text>
<text x="53.4" y="79.7">VDDA</text>
<text x="207" y="91.7">GNDD</text>
<text x="248.2" y="95.5">ATMEGA328P-AU</text>
<text x="31.6" y="100.4">MCP4532</text>
<text x="33.9" y="98.1">U10</text>
<text x="47.7" y="100">VDD</text>
<text x="58.6" y="97.5">Q1</text>
<text x="58.8" y="100">Q_Photo_NPN</text>
<text x="27.7" y="103.8">HVC/A0</text>
<text x="27.7" y="106.3">SCL</text>
<text x="39.7" y="103.8">VDD</text>
<text x="41.2" y="106.3">A1</text>
<text x="27.7" y="108.8">SDA</text>
<text x="27.7" y="111.4">VSS</text>
<text x="39.6" y="111.4">P0W</text>
<text x="40" y="108.8">P0B</text>
<text x="232.2" y="111.4">150</text>
<text x="232.6" y="113.5">R3</text>
<text x="264.8" y="112.7">VDD</text>
<text x="12.6" y="117.8">GNDD</text>
<text x="29.2" y="119.6">GNDD</text>
<text x="52" y="115.2">GNDA</text>
<text x="118.7" y="118.1">C</text>
<text x="126.4" y="118.1">E</text>
<text x="222.2" y="118.4" transform="rotate(-90 222.2 118.4)">GNDD</text>
<text x="232.6" y="116">R4</text>
<text x="232.6" y="118.5">R5</text>
<text x="251.7" y="116.5">Common</text>
<text x="71.8" y="122.9">VDD</text>
<text x="87.2" y="122.9">L1</text>
<text x="112.4" y="120.2" transform="rotate(-90 112.4 120.2)">VDD</text>
<text x="122.9" y="125.3" transform="rotate(-90 122.9 125.3)">B</text>
<text x="132.9" y="120.3">C9</text>
<text x="133.2" y="125.4">100nF</text>
<text x="139.3" y="125.4">1nF</text>
<text x="139.3" y="120.3">C10</text>
<text x="145.3" y="120.8" transform="rotate(-90 145.3 120.8)">VDDA</text>
<text x="232.6" y="121.1">R6</text>
<text x="232.6" y="123.6">R7</text>
<text x="32.3" y="129.5" transform="rotate(-90 32.3 129.5)">1k</text>
<text x="35.1" y="129.5">SW_SPDT</text>
<text x="37.5" y="127.2">SW1</text>
<text x="73.2" y="129.2">C5</text>
<text x="82.2" y="130.5">Ferrite_Bead</text>
<text x="95.8" y="126.7">160k</text>
<text x="96.7" y="128.7">R8</text>
<text x="108.8" y="129.2">C6</text>
<text x="118.9" y="127.9">C4</text>
<text x="129.5" y="131.7">GNDA</text>
<text x="135.8" y="131.7">GNDA</text>
<text x="27.6" y="132.9">R14</text>
<text x="73.5" y="134.3">100nF</text>
<text x="109" y="134.3">100nF</text>
<text x="119" y="133">1nF</text>
<text x="159.9" y="132.4" transform="rotate(-90 159.9 132.4)">GNDD</text>
<text x="172.4" y="132.3">J1</text>
<text x="172.8" y="134.6">Conn_01x02</text>
<text x="178.5" y="132.4" transform="rotate(-90 178.5 132.4)">GNDA</text>
<text x="26.3" y="140.3" transform="rotate(-90 26.3 140.3)">+BATT</text>
<text x="69.8" y="140">GNDD</text>
<text x="105.4" y="141.9">GNDA</text>
<text x="115.5" y="140.6">GNDA</text>
<text x="196.6" y="148.3">150</text>
<text x="219.5" y="145.7">ANODE_A</text>
<text x="219.5" y="148.2">CATHODE_A</text>
<text x="229.6" y="145.7">COLLECTOR_A</text>
<text x="232.8" y="148.2">EMITTER_A</text>
<text x="15.4" y="155.9">J6</text>
<text x="197" y="150.3">R9</text>
<text x="205.4" y="155.4">R10</text>
<text x="205.5" y="153.3">150</text>
<text x="219.5" y="150.7">ANODE_B</text>
<text x="219.5" y="153.3">CATHODE_B</text>
<text x="229.6" y="150.7">COLLECTOR_B</text>
<text x="232.8" y="153.3">EMITTER_B</text>
<text x="15.2" y="158.4">USB_OTG</text>
<text x="73.3" y="157.4">+BATT</text>
<text x="190.4" y="157.8">GNDD</text>
<text x="19.5" y="162.2">VBUS</text>
<text x="22.1" y="167.3">D+</text>
<text x="32.6" y="163.5">C7</text>
<text x="41.3" y="167.6" transform="rotate(-90 41.3 167.6)">1k</text>
<text x="41.6" y="163.5">R15</text>
<text x="55.6" y="162.2">VCC</text>
<text x="55.6" y="164.7">CE</text>
<text x="63.9" y="162.2">BAT</text>
<text x="80.9" y="164.3">R11</text>
<text x="81.1" y="162.2">150</text>
<text x="91" y="163.5">C8</text>
<text x="106.4" y="167.3">CS</text>
<text x="106.4" y="162.2">VCC</text>
<text x="106.4" y="164.7">GND</text>
<text x="111.9" y="162.2">OD</text>
<text x="111.9" y="164.7">OC</text>
<text x="136.9" y="162.2">G2</text>
<text x="136.9" y="164.7">D12</text>
<text x="136.9" y="167.3">G1</text>
<text x="141.8" y="164.7">D12</text>
<text x="142.9" y="167.3">S1</text>
<text x="142.9" y="162.2">S2</text>
<text x="152.3" y="165.4">GNDD</text>
<text x="18.4" y="173.2" transform="rotate(-90 18.4 173.2)">Shield</text>
<text x="21" y="173.2" transform="rotate(-90 21 173.2)">GND</text>
<text x="22.6" y="172.3">ID</text>
<text x="32.8" y="168.6">100nF</text>
<text x="45.6" y="171.7" transform="rotate(-90 45.6 171.7)">GNDD</text>
<text x="55.6" y="169.8">GND</text>
<text x="55.6" y="173.6">CHRG</text>
<text x="62.4" y="173.6">PROG</text>
<text x="62.7" y="171.1">TEMP</text>
<text x="77.8" y="173.7">1k</text>
<text x="91.3" y="168.6">100nF</text>
<text x="98.3" y="171.4" transform="rotate(-90 98.3 171.4)">1k</text>
<text x="106.4" y="169.8">TD</text>
<text x="29.2" y="174.3">GNDD</text>
<text x="42.6" y="179.2" transform="rotate(-90 42.6 179.2)">Red LED</text>
<text x="55.6" y="176.1">STDBY</text>
<text x="82.5" y="178.1">GNDD</text>
<text x="83.1" y="177.1" transform="rotate(-90 83.1 177.1)">R13</text>
<text x="87.6" y="174.3">GNDD</text>
<text x="93.6" y="174.8">R12</text>
<text x="17.7" y="181.9">GNDD</text>
<text x="35" y="183" transform="rotate(-90 35 183)">D1</text>
<text x="38.8" y="180.1" transform="rotate(-90 38.8 180.1)">Green LED</text>
<text x="41.3" y="183" transform="rotate(-90 41.3 183)">D2</text>
<text x="166.7" y="182.5">J7</text>
<text x="157.1" y="187.2" transform="rotate(-90 157.1 187.2)">+BATT</text>
<text x="162.4" y="187.6">Conn_01x01</text>
<text x="166.7" y="190.2">J8</text>
<text x="162.4" y="195.2">Conn_01x01</text>
</g>
<g font-size="1.6" fill="#840000">
<text x="227" y="17.3">GNDD</text>
<text x="258.5" y="17.3">RST</text>
<text x="227.6" y="19.9">MOSI</text>
<text x="258.5" y="19.9">SCK</text>
<text x="258.5" y="22.4">MISO</text>
<text x="142.8" y="35.9" transform="rotate(-90 142.8 35.9)">SCL</text>
<text x="266.1" y="35.1">FOCUS</text>
<text x="266.1" y="32.6">SHUTTER</text>
<text x="84.5" y="37.6">MICROPHONE_OUT</text>
<text x="145.3" y="36.1" transform="rotate(-90 145.3 36.1)">SDA</text>
<text x="266.1" y="40.2">MOSI</text>
<text x="266.1" y="37.6">SHUTTER2</text>
<text x="266.1" y="42.7">MISO</text>
<text x="266.1" y="45.3">SCK</text>
<text x="101" y="52.9">SDA</text>
<text x="101" y="55.4">SCL</text>
<text x="116" y="55.4">FOCUS2</text>
<text x="129" y="55.4">MOSI</text>
<text x="266.1" y="54.1">LIGHT_OUT</text>
<text x="266.1" y="56.7">MICROPHONE_OUT</text>
<text x="115" y="64.3">SHUTTER</text>
<text x="266.1" y="64.3">SDA SDA</text>
<text x="116.9" y="69.4">FOCUS</text>
<text x="266.1" y="66.8">SCL</text>
<text x="266.1" y="69.4">RST</text>
<text x="270.4" y="66.8">SCL</text>
<text x="266.1" y="78.3">DOWN</text>
<text x="266.1" y="83.4">LEFT</text>
<text x="266.1" y="80.8">CENTER</text>
<text x="266.1" y="85.9">UP</text>
<text x="266.1" y="88.4">RIGHT</text>
<text x="16.4" y="106.2">SCL</text>
<text x="59.1" y="106.2">LIGHT_OUT</text>
<text x="16.3" y="108.8">SDA</text>
<text x="204.9" y="145.6">FOCUS2</text>
<text x="203" y="150.7">SHUTTER2</text>
<text x="98.5" y="177.3">-BAT</text>
<text x="154.2" y="192.6">-BAT</text>
</g>
<g font-size="1.6" fill="#008484">
<text x="129.8" y="61.8">U9</text>
<text x="131" y="74.5">LTV-827S</text>
<text x="218.7" y="143.1">U5</text>
<text x="219.9" y="155.8">LTV-827S</text>
<text x="54.9" y="159.6">U8</text>
<text x="105.7" y="159.6">U7</text>
<text x="139.4" y="159.5">FS8205</text>
<text x="105.5" y="172.3">FS312F-G</text>
<text x="143.8" y="169.6">U6</text>
<text x="55.7" y="178.7">TP4056</text>
</g>
<g font-size="1.6">
<text x="237.5" y="113">CENTER 2</text>
<text x="238.8" y="110.5">LEFT</text>
<text x="237.5" y="115.6">DOWN</text>
<text x="238.8" y="118.1">UP</text>
<text x="238.8" y="120.6">RIGHT 5</text>
</g>
<g font-size="1.4" fill="#840000">
<text x="216.2" y="31.7">4</text>
<text x="216.2" y="34.3">6</text>
<text x="260.2" y="31.7">12</text>
<text x="260.2" y="34.3">13</text>
<text x="215.7" y="39.4">18</text>
<text x="260.2" y="36.8">14</text>
<text x="260.2" y="39.4">15</text>
<text x="260.2" y="41.9">16</text>
<text x="215.7" y="47">20</text>
<text x="260.2" y="44.4">17</text>
<text x="260.6" y="47">7</text>
<text x="260.2" y="53.3">23</text>
<text x="260.6" y="49.5">8</text>
<text x="260.2" y="55.9">24</text>
<text x="260.2" y="58.4">25</text>
<text x="260.2" y="61">26</text>
<text x="260.2" y="63.5">27</text>
<text x="215.7" y="68.6">22</text>
<text x="215.7" y="66">19</text>
<text x="260.2" y="66">28</text>
<text x="260.2" y="68.6">29</text>
<text x="260.2" y="72.4">30</text>
<text x="260.2" y="74.9">31</text>
<text x="260.2" y="77.5">32</text>
<text x="260.6" y="80">1</text>
<text x="260.6" y="82.5">2</text>
<text x="215.7" y="85.1">21</text>
<text x="216.2" y="87.6">5</text>
<text x="260.2" y="87.6">10</text>
<text x="260.6" y="85.1">9</text>
<text x="216.2" y="90.2">3</text>
<text x="260.2" y="90.2">11</text>
</g>
<g font-size="1.4" fill="#008484">
<text x="219.5" y="32.5">VCC</text>
<text x="219.5" y="35">VCC</text>
<text x="241.4" y="32.5">(PCINT0/CLKO/ICP1)PB0</text>
<text x="245" y="35">(PCINT1/OC1A)PB1</text>
<text x="219.5" y="40.1">AVCC</text>
<text x="241" y="40.1">(PCINT3/OC2A/MOSI)PB3</text>
<text x="242.7" y="37.6">(PCINT2/OC1B/SS)PB2</text>
<text x="219.5" y="47.7">AREF</text>
<text x="239.3" y="47.7">(PCINT6/XTAL1/TOSC1)PB6</text>
<text x="245.3" y="42.7">(PCINT4/MISO)PB4</text>
<text x="245.9" y="45.2">(PCINT5/SCK)PB5</text>
<text x="239.3" y="50.3">(PCINT7/XTAL2/TOSC2)PB7</text>
<text x="244.3" y="59.2">(PCINT10/ADC2)PC2</text>
<text x="245.1" y="54.1">(PCINT8/ADC0)PC0</text>
<text x="245.1" y="56.6">(PCINT9/ADC1)PC1</text>
<text x="240.9" y="64.3">(PCINT12/SDA/ADC4)PC4</text>
<text x="244.3" y="61.7">(PCINT11/ADC3)PC3</text>
<text x="219.5" y="69.3">ADC7</text>
<text x="219.5" y="66.8">ADC6</text>
<text x="241.1" y="66.8">(PCINT13/SCL/ADC5)PC5</text>
<text x="243.4" y="69.3">(PCINT14/RESET)PC6</text>
<text x="245.2" y="73.1">(PCINT16/RXD)PD0</text>
<text x="245.3" y="75.7">(PCINT17/TXD)PD1</text>
<text x="240.8" y="80.8">(PCINT19/OC2B/INT1)PD3</text>
<text x="243.1" y="83.3">(PCINT20/XCK/T0)PD4</text>
<text x="245.1" y="78.2">(PCINT18/INT0)PD2</text>
<text x="219.5" y="88.4">GND</text>
<text x="219.5" y="85.8">GND</text>
<text x="240.6" y="88.4">(PCINT22/OC0A/AIN0)PD6</text>
<text x="242.2" y="85.8">(PCINT21/OC0B/T1)PD5</text>
<text x="219.5" y="90.9">GND</text>
<text x="244.9" y="90.9">(PCINT23/AIN1)PD7</text>
</g>
</svg>
